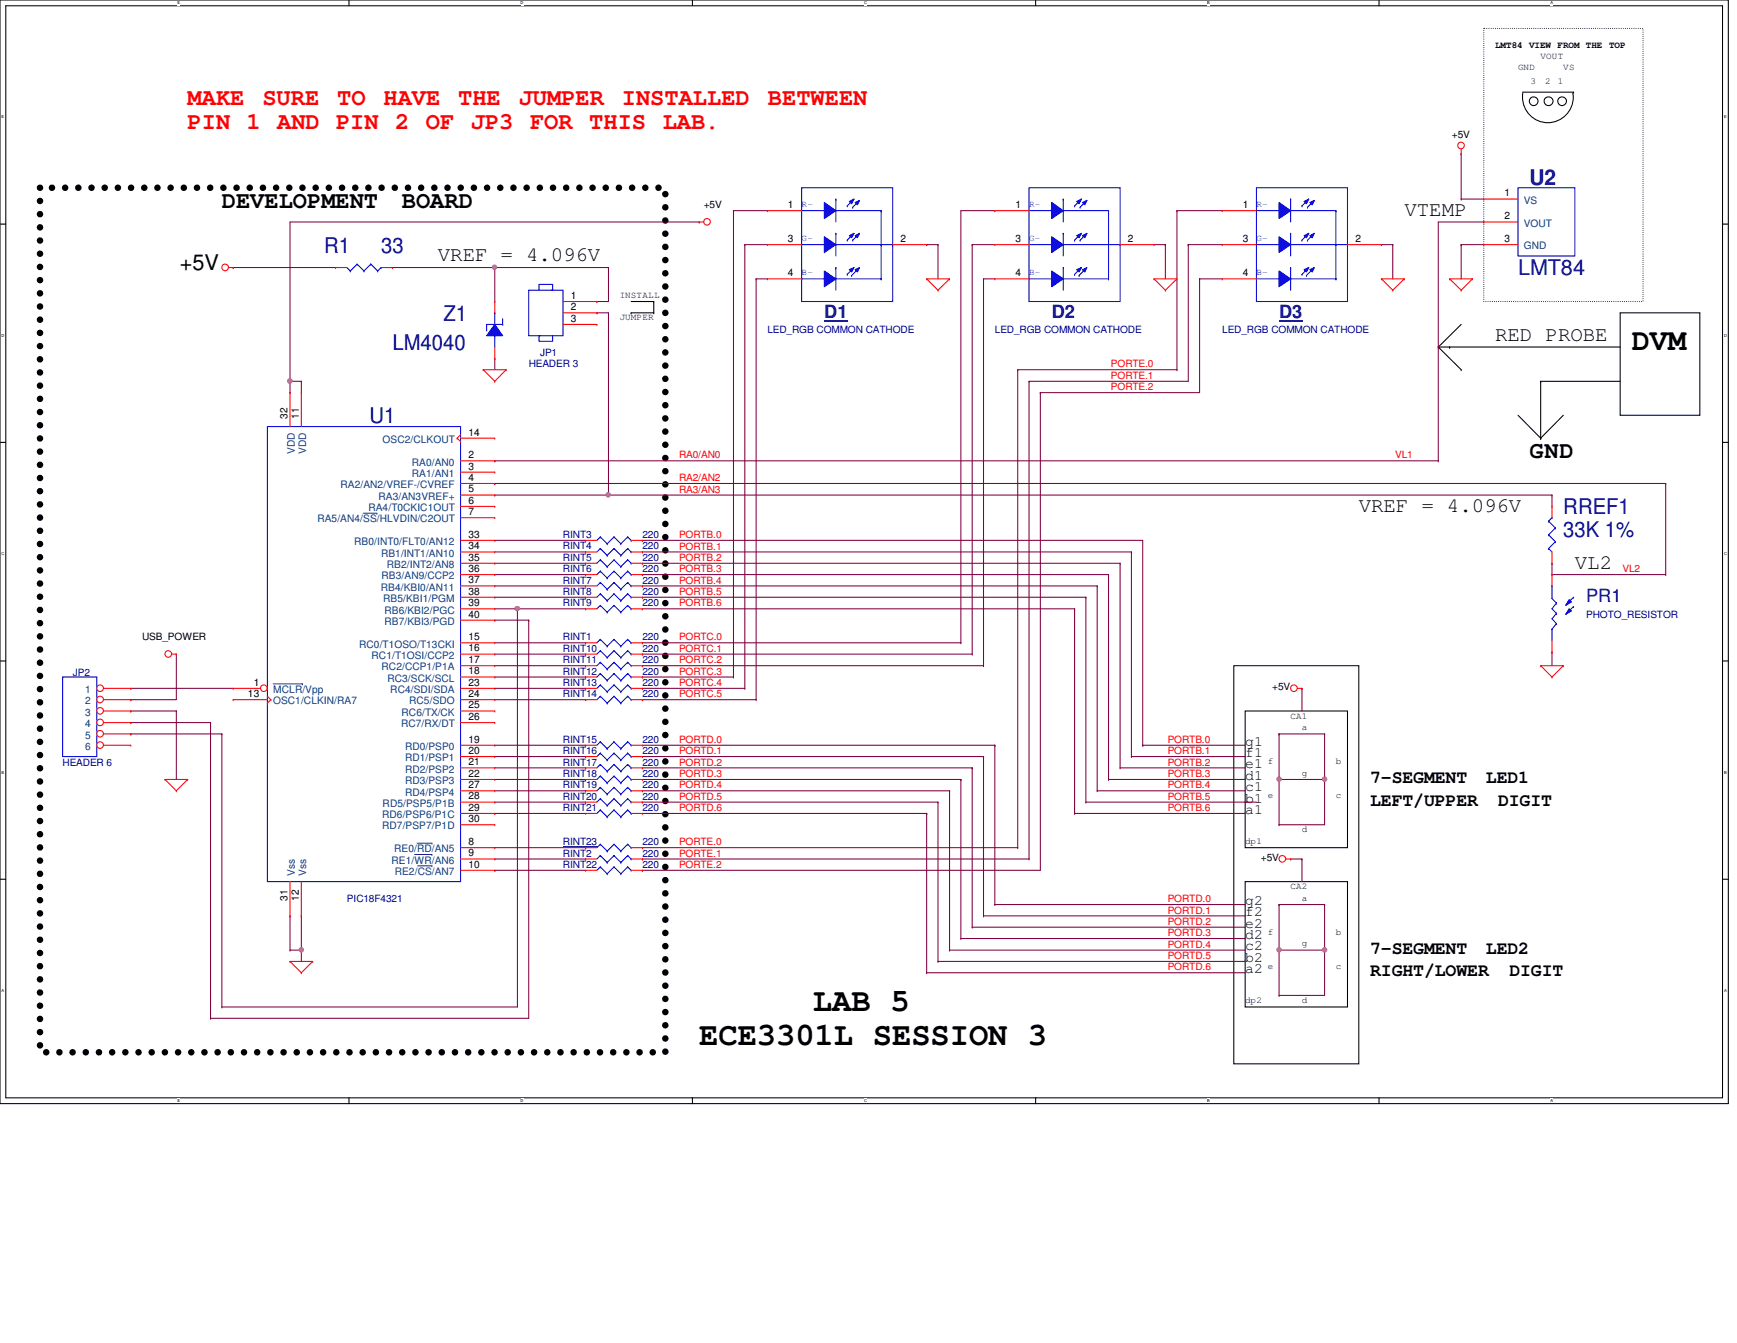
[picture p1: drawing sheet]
<svg xmlns="http://www.w3.org/2000/svg" width="279mm" height="216mm" viewBox="0 0 279 216" stroke-linecap="round" stroke-linejoin="round" font-family="sans-serif">
<path d="M0 0h278v177.4h-278zM.9 .9h276.2v175.6h-276.2z" fill="none" stroke="#000" stroke-width=".17"/>
<g fill="#fff">
<path d="M28.5 .1h.5v.7h-.5z"/>
<path d="M28.5 176.6h.5v.7h-.5z"/>
</g>
<path d="M56.1 0v.9M56.1 176.5v.9" fill="none" stroke="#000" stroke-width=".17"/>
<g fill="#fff">
<path d="M83.7 .1h.5v.7h-.5z"/>
<path d="M83.7 176.6h.5v.7h-.5z"/>
</g>
<path d="M111.4 0v.9M111.4 176.5v.9" fill="none" stroke="#000" stroke-width=".17"/>
<g fill="#fff">
<path d="M139 .1h.4v.7h-.4z"/>
<path d="M139 176.6h.4v.7h-.4z"/>
</g>
<path d="M166.6 0v.9M166.6 176.5v.9" fill="none" stroke="#000" stroke-width=".17"/>
<g fill="#fff">
<path d="M194.2 .1h.4v.7h-.4z"/>
<path d="M194.2 176.6h.4v.7h-.4z"/>
</g>
<path d="M221.8 0v.9M221.8 176.5v.9" fill="none" stroke="#000" stroke-width=".17"/>
<g fill="#fff">
<path d="M249.4 .1h.4v.7h-.4z"/>
<path d="M249.4 176.6h.4v.7h-.4z"/>
<path d="M.3 18.5h.4v.7h-.4z"/>
<path d="M277.3 18.5h.4v.7h-.4z"/>
<path d="M.3 53.6h.4v.7h-.4z"/>
<path d="M277.3 53.6h.5v.7h-.5z"/>
</g>
<path d="M0 36h.9M277.1 36h.9" fill="none" stroke="#000" stroke-width=".17"/>
<g fill="#fff">
<path d="M.3 88.6h.4v.8h-.4z"/>
<path d="M277.3 88.6h.5v.8h-.5z"/>
</g>
<path d="M0 71.1h.9M277.1 71.1h.9" fill="none" stroke="#000" stroke-width=".17"/>
<g fill="#fff">
<path d="M.3 123.8h.4v.7h-.4z"/>
<path d="M277.3 123.8h.4v.7h-.4z"/>
</g>
<path d="M0 106.3h.9M277.1 106.3h.9" fill="none" stroke="#000" stroke-width=".17"/>
<g fill="#fff">
<path d="M.3 158.9h.3v.7h-.3z"/>
<path d="M277.3 158.9h.4v.7h-.4z"/>
</g>
<g fill="none" stroke="#000" stroke-width=".17">
<path d="M244.9 14.8h8.2M244.9 15a4.1 4.1 0 0 0 4.1 4.7 4.1 4.1 0 0 0 4-4.7M253.1 14.8h.1M101.5 50.3h.1M101.5 48.5h3.7M101.5 50.3h3.7M105.2 50.3h.1M105.2 48.5h.1M105.2 48.5v1.8M231.4 55.8h.1M231.4 55.8h29.2M231.4 55.8l3.6 3.6"/>
<path d="M233.2 55.8h.1M235 59.4h.1M235 52.2l-3.6 3.6M260.6 50.3h12.8v16.5h-12.8zM244.2 66.8l3.6 3.6M247.8 61.3h.1M247.8 70.4h.1M247.8 61.3h12.8M247.8 61.3v9.1M251.5 66.8l-3.7 3.6M198.5 107h20.1v64h-20.1zM200.3 114.3h16.4v22h-16.4z"/>
<path d="M0 141.4h.9M200.3 141.7h16.4v20.2h-16.4zM277.1 141.4h.9"/>
<circle cx="246.7" cy="16.3" r=".7"/>
<circle cx="249.1" cy="16.3" r=".71"/>
<circle cx="251.3" cy="16.3" r=".7"/>
</g>
<path d="M6.4 30.2h100.6v139h-100.6z" fill="none" stroke="#000" stroke-width="1.1" stroke-dasharray="0 2.1"/>
<path d="M238.7 4.6h25.6v43.9h-25.6z" fill="none" stroke="#000" stroke-width=".17" stroke-dasharray="0 .3"/>
<path d="M46.7 35.7h65.8M112.5 35.7h.1M46.7 61.3h.1M46.7 61.3h1.8M46.7 152.7h.1M46.7 152.7h1.8M48.5 152.7h.1M48.5 147.2h.1M48.5 147.2v7.4" fill="none" stroke="#800040" stroke-width=".17"/>
<circle cx="48.5" cy="152.7" r=".34" fill="#f0f"/>
<circle cx="48.5" cy="152.7" r=".34" fill="none" stroke="#f0f" stroke-width=".17"/>
<path d="M48.5 61.3h.1M48.5 61.3v1.8M79.6 99.7h.1M79.6 99.7h5.4M83.2 97.9h.1M83.2 97.9v64M85 99.7h.1M85 99.7v64M33.9 116.2h.1M33.9 116.2v47.5M35.7 118h.1M35.7 118v43.9" fill="none" stroke="#800040" stroke-width=".17"/>
<circle cx="83.2" cy="97.8" r=".36" fill="#f0f"/>
<circle cx="83.2" cy="97.8" r=".36" fill="none" stroke="#f0f" stroke-width=".17"/>
<g fill="none" stroke="#800040" stroke-width=".17">
<path d="M46.7 35.7v25.6M46.7 61.3h.1M79.6 97.9h3.6M83.2 97.9h.1M21 112.5h.1M21 118h.1M21 116.2h.1M21 110.7h.1M21 114.3h.1M21 118h14.7M21 116.2h12.9M21 110.7h16.5"/>
<path d="M21 114.3h7.4M28.4 105.2h.1M28.4 114.3h.1M28.4 105.2v7.3h-7.4M28.4 114.3v11M33.9 163.7h.1M33.9 163.7h51.1"/>
</g>
<circle cx="46.6" cy="61.3" r=".36" fill="#f0f"/>
<circle cx="46.6" cy="61.3" r=".36" fill="none" stroke="#f0f" stroke-width=".17"/>
<path d="M37.5 43h.1M37.5 43h16.5M79.6 43h.1M79.6 43v5.5M46.7 147.2h.1M46.7 147.2v5.5M35.7 161.9h.1M35.7 161.9h47.5" fill="none" stroke="#800040" stroke-width=".17"/>
<circle cx="79.5" cy="43" r=".34" fill="#f0f"/>
<circle cx="79.5" cy="43" r=".34" fill="none" stroke="#f0f" stroke-width=".17"/>
<g fill="none" stroke="#800040" stroke-width=".17">
<path d="M149.1 39.3h.1M149.1 39.3h1.8M185.6 39.3h1.9M187.5 39.3h.1M191.1 39.3h.1M191.1 39.3h5.5M63.1 43h.1M63.1 43h34.8M79.6 57.6h.1M79.6 57.6v1.8M97.9 43h.1M193 44.8h.1"/>
<path d="M193 44.8h3.6M79.6 79.6h.1M79.6 79.6h18.3M165.5 61.3h.1M165.5 61.3h25.6M167.3 63.1h.1M167.3 63.1h25.7M249.6 79.6h.1M249.6 79.6v1.8M79.6 86.9h14.6M79.6 88.7h14.6M79.6 90.6h14.6"/>
<path d="M79.6 92.4h14.6M79.6 94.2h14.6M79.6 96h14.6M94.2 86.9h.1M94.2 88.7h.1M94.2 90.6h.1M94.2 92.4h.1M94.2 94.2h.1M94.2 96h.1M79.6 110.7h14.6M79.6 119.8h14.6M79.6 103.3h14.6"/>
<path d="M79.6 105.2h14.6M79.6 107h14.6M79.6 108.8h14.6M94.2 119.8h.1M94.2 103.3h.1M94.2 105.2h.1M94.2 107h.1M94.2 108.8h.1M94.2 110.7h.1M103.3 110.7h.1M103.3 110.7h16.5M205.7 118h.1"/>
<path d="M205.7 118h7.4M209.4 110.7h.1M209.4 110.7v3.6M79.6 139.9h.1M79.6 121.6h14.6M79.6 123.4h14.6M79.6 125.3h14.6M79.6 127.1h14.6M79.6 128.9h14.6M79.6 139.9h14.6M94.2 121.6h.1M94.2 123.4h.1"/>
<path d="M94.2 125.3h.1M94.2 127.1h.1M94.2 128.9h.1M205.7 132.6h.1M205.7 125.3h.1M205.7 125.3h7.4M205.7 125.3v7.3M213.1 125.3h.1M213.1 125.3v7.3h-7.4"/>
</g>
<circle cx="213.1" cy="125.3" r=".34" fill="#f0f"/>
<circle cx="213.1" cy="125.3" r=".34" fill="none" stroke="#f0f" stroke-width=".17"/>
<circle cx="205.7" cy="125.3" r=".34" fill="#f0f"/>
<circle cx="205.7" cy="125.3" r=".34" fill="none" stroke="#f0f" stroke-width=".17"/>
<g fill="none" stroke="#800040" stroke-width=".17">
<path d="M118 33.9h.1M118 33.9h5.4M118 33.9v74.9M119.8 39.3h.1M119.8 39.3h3.6M119.8 39.3v71.4M150.9 39.3h.1M150.9 39.3v5.5M156.4 39.3h.1M156.4 39.3h3.6M156.4 39.3v65.9M160 33.9h.1"/>
<path d="M160 33.9h-5.4v69.4M191.1 39.3h.1M191.1 39.3v22M235 39.3h.1M235 24.7h.1M235 32h.1M235 39.3h3.7M235 24.7v7.3M235 39.3v5.5M235 32h3.7M238.7 35.7h.1M238.7 35.7h-7.3v38.4"/>
<path d="M121.6 44.8h.1M121.6 44.8h1.8M121.6 44.8v67.7M158.2 44.8h.1M158.2 44.8h1.8M158.2 44.8v62.2M193 44.8h.1M193 44.8v18.3M79.6 77.7h.1M79.6 74.1h.1M79.6 77.7h188.3M79.6 74.1h151.8"/>
<path d="M165.5 61.3v76.8M167.3 63.1h.1M167.3 63.1v76.8M231.4 74.1h.1M267.9 77.7h.1M267.9 77.7v14.7M83.2 97.9h11M94.2 97.9h.1M103.3 97.9h.1M103.3 86.9h.1M103.3 88.7h.1M103.3 90.6h.1"/>
<path d="M103.3 92.4h.1M103.3 94.2h.1M103.3 96h.1M103.3 97.9h69.5M103.3 86.9h80.5M103.3 88.7h78.7M103.3 90.6h76.9M103.3 92.4h75M103.3 94.2h73.2M103.3 96h71.4M249.6 90.6h.1M249.6 90.6v1.8h18.3"/>
<path d="M267.9 92.4h.1M103.3 108.8h.1M103.3 112.5h.1M103.3 108.8h14.7M103.3 112.5h18.3M118 108.8h.1M119.8 110.7h.1M121.6 112.5h.1M154.6 103.3h.1M156.4 105.2h.1M158.2 107h.1M205.7 118h.1"/>
<path d="M205.7 118v7.3M213.1 118h.1M213.1 118v7.3M249.6 104.8h.1M249.6 104.8v2.2M79.6 130.8h.1M79.6 130.8h14.6M79.6 136.3h14.6M94.2 136.3h.1M165.5 138.1h.1M209.4 138.1h.1M209.4 138.1v3.6"/>
<path d="M149.1 156.4h.1M149.1 156.4h51.2M150.9 154.6h.1M150.9 154.6h49.4M152.7 152.7h.1M152.7 152.7h47.6M154.6 150.9h.1M154.6 150.9h45.7M156.4 149.1h.1M156.4 149.1h43.9M158.2 147.2h.1M158.2 147.2h42.1"/>
<path d="M160 145.4h.1M160 145.4h40.3M205.7 145.4h.1M205.7 152.7h.1M205.7 152.7v7.3M205.7 152.7h7.4M205.7 145.4h7.4M213.1 152.7h.1M213.1 152.7v7.3h-7.4M205.7 160h.1"/>
</g>
<circle cx="213.1" cy="152.7" r=".34" fill="#f0f"/>
<circle cx="213.1" cy="152.7" r=".34" fill="none" stroke="#f0f" stroke-width=".17"/>
<circle cx="205.7" cy="152.7" r=".34" fill="#f0f"/>
<circle cx="205.7" cy="152.7" r=".34" fill="none" stroke="#f0f" stroke-width=".17"/>
<g fill="none" stroke="#800040" stroke-width=".17">
<path d="M187.5 39.3h.1M187.5 39.3v5.5M222.2 39.3h.1M222.2 39.3h1.8M224 39.3h.1M224 39.3v5.5M96 48.5h.1M96 50.3h.1M96 50.3h1.9v29.3M97.9 43h.1M97.9 43v5.5h-1.9M97.9 79.6h.1"/>
<path d="M97.9 79.6h151.7M207.6 138.1h.1M207.6 138.1h1.8M205.7 145.4h.1M205.7 145.4v7.3M213.1 145.4h.1M213.1 145.4v7.3"/>
</g>
<circle cx="97.8" cy="79.5" r=".34" fill="#f0f"/>
<circle cx="97.8" cy="79.5" r=".34" fill="none" stroke="#f0f" stroke-width=".17"/>
<g fill="none" stroke="#800040" stroke-width=".17">
<path d="M189.3 33.9h.1M189.3 33.9h7.3M189.3 33.9v25.5M163.7 59.4h.1M163.7 59.4h25.6M163.7 59.4v76.9M189.3 59.4h.1M46.7 63.1h.1M46.7 61.3v1.8M172.8 97.9h.1M172.8 97.9v32.9M174.7 96h.1"/>
<path d="M174.7 96v32.9M176.5 94.2h.1M176.5 94.2v32.9M178.3 92.4h.1M178.3 92.4v32.9M180.2 90.6h.1M180.2 90.6v32.8M182 88.7h.1M182 88.7v32.9M183.8 86.9v32.9M79.6 112.5h14.6M94.2 112.5h.1"/>
<path d="M103.3 103.3h.1M103.3 105.2h.1M103.3 107h.1M103.3 103.3h51.3M103.3 105.2h53.1M103.3 107h54.9M103.3 119.8h56.7M160 119.8h.1M160 119.8v25.6M183.8 119.8h.1M183.8 119.8h16.5M79.6 138.1h14.6"/>
<path d="M94.2 138.1h.1M103.3 138.1h.1M103.3 139.9h.1M103.3 136.3h.1M103.3 128.9h.1M103.3 138.1h62.2M103.3 139.9h64M103.3 136.3h60.4M103.3 121.6h54.9M103.3 123.4h53.1M103.3 125.3h51.3M103.3 127.1h49.4"/>
<path d="M103.3 128.9h47.6M103.3 130.8h45.8M149.1 130.8h.1M149.1 130.8v25.6M150.9 128.9h.1M150.9 128.9v25.7M152.7 127.1h.1M152.7 127.1v25.6M154.6 125.3h.1M154.6 125.3v25.6M156.4 123.4h.1M156.4 123.4v25.7"/>
<path d="M158.2 121.6h.1M158.2 121.6v25.6M163.7 136.3h.1M172.8 130.8h.1M172.8 130.8h27.5M174.7 128.9h.1M174.7 128.9h27.4M176.5 127.1h.1M176.5 127.1h23.8M178.3 125.3h.1M178.3 125.3h22M180.2 123.4h.1"/>
<path d="M180.2 123.4h20.1M182 121.6h.1M182 121.6h18.3"/>
</g>
<g fill="none" stroke="#f00" stroke-width=".17">
<path d="M112.5 35.7h.1M112.5 35.7h.7M235 24.7h.1M235 24v.7M36.8 43h.7M37.5 43h.1M77.7 59.4h.1M77.7 59.4h3.7M77.7 59.4l1.9 1.9M81.4 59.4h.1M81.4 59.4l-1.8 1.9M149.1 44.8h.1"/>
<path d="M149.1 44.8h3.6M149.1 44.8l1.8 1.9M150.9 46.7h.1M152.7 44.8h.1M152.7 44.8l-1.8 1.9M185.6 44.8h.1M185.6 44.8h3.7M185.6 44.8l1.9 1.9M187.5 46.7h.1M189.3 44.8h.1M189.3 44.8l-1.8 1.9M222.2 44.8h.1"/>
<path d="M222.2 44.8h3.7M222.2 44.8l1.8 1.9M224 46.7h.1M225.9 44.8h.1M225.9 44.8l-1.9 1.9M233.2 44.8h.1M233.2 44.8h3.7M233.2 44.8l1.8 1.9M235 46.7h.1M236.9 44.8h.1M236.9 44.8l-1.9 1.9M79.6 61.3h.1"/>
<path d="M27.6 105.2h.8M28.4 105.2h.1M208.7 110.7h.7M209.4 110.7h.1M247.8 107h.1M247.8 107h3.7M247.8 107l1.8 1.8M249.6 108.8h.1M251.5 107h.1M251.5 107l-1.9 1.8M26.5 125.3h.1M26.5 125.3h3.7"/>
<path d="M26.5 125.3l1.9 1.8M28.4 127.1h.1M30.2 125.3h.1M30.2 125.3l-1.8 1.8M206.8 138.1h.8M207.6 138.1h.1M46.7 154.6h.1M46.7 154.6h3.6M46.7 154.6l1.8 1.8M48.5 156.4h.1M50.3 154.6h.1M50.3 154.6l-1.8 1.8"/>
<circle cx="113.7" cy="35.7" r=".54"/>
<circle cx="235" cy="23.4" r=".54"/>
<circle cx="36.2" cy="43" r=".54"/>
<circle cx="27.1" cy="105.1" r=".54"/>
<circle cx="208.1" cy="110.6" r=".54"/>
<circle cx="206.3" cy="138.1" r=".54"/>
</g>
<path d="M78.3 52.2h.1M78.3 53h.1M78.3 52.2h2.6M78.3 52.2v.8M79.6 54h.1M79.6 50.3h.1M79.6 50.3v1.9M79.6 54v1.8M80.9 52.2h.1M80.9 51.2v1" fill="none" stroke="#00f" stroke-width=".17"/>
<path d="M79.6 52.2l1.3 1.8h-2.6z" fill-rule="evenodd" fill="#00f"/>
<g fill="none" stroke="#00f" stroke-width=".17">
<path d="M79.6 52.2l1.3 1.8h-2.6zM96.6 95.5h.1M96.6 95.5l-.6 .5M96.6 95.5l1.1 1.1M97.7 96.6h.1M98.8 95.5h.1M98.8 95.5l-1.1 1.1M98.8 95.5l1.1 1.1M99.9 96.6h.1M101 95.5h.1M101 95.5l-1.1 1.1M101 95.5l.5 .5"/>
<path d="M101.5 96h.1M253.1 97.5h.1M253.1 96h.1M253.1 97.5l-1.1 1.1M253.1 96l-1.1 1.1M249.6 101.1h.1M249.6 101.1v1.9M96.6 128.4h.1M96.6 124.8h.1M96.6 130.2h.1M96.6 128.4l-.6 .5M96.6 128.4l1.1 1.1"/>
<path d="M96.6 124.8l-.6 .5M96.6 124.8l1.1 1.1M96.6 130.2l-.6 .6M96.6 130.2l1.1 1.1M97.7 129.5h.1M97.7 125.9h.1M97.7 131.3h.1M98.8 128.4h.1M98.8 124.8h.1M98.8 130.2h.1M98.8 128.4l-1.1 1.1M98.8 128.4l1.1 1.1"/>
<path d="M98.8 124.8l-1.1 1.1M98.8 124.8l1.1 1.1M98.8 130.2l-1.1 1.1M98.8 130.2l1.1 1.1M99.9 129.5h.1M99.9 125.9h.1M99.9 131.3h.1M101 128.4h.1M101 124.8h.1M101 130.2h.1M101 128.4l-1.1 1.1M101 128.4l.5 .5"/>
<path d="M101 124.8l-1.1 1.1M101 124.8l.5 .5M101 130.2l-1.1 1.1M101 130.2l.5 .6M101.5 128.9h.1M101.5 125.3h.1M101.5 130.8h.1"/>
</g>
<g fill="none" stroke="#f00" stroke-width=".17">
<path d="M79.6 57.6h.1M79.6 48.5h.1M79.6 48.5v1.8M79.6 55.8v1.8M94.2 96h.1M94.2 96h1.8M101.5 96h1.8M103.3 96h.1M94.2 128.9h.1M94.2 125.3h.1M94.2 130.8h.1M94.2 128.9h1.8"/>
<path d="M94.2 125.3h1.8M94.2 130.8h1.8M101.5 128.9h1.8M101.5 125.3h1.8M101.5 130.8h1.8M103.3 128.9h.1M103.3 125.3h.1M103.3 130.8h.1"/>
</g>
<path d="M252.4 96.4l.4 .4-1 .5z" fill="#00f"/>
<path d="M252.4 96.4l.4 .4-1 .5z" fill="none" stroke="#00f" stroke-width=".17"/>
<path d="M252.4 97.9l.4 .3-1 .6z" fill="#00f"/>
<g fill="none" stroke="#00f" stroke-width=".17">
<path d="M96.6 93.6h.1M96.6 93.6l-.6 .6M96.6 93.6l1.1 1.1M97.7 94.7h.1M98.8 93.6h.1M98.8 93.6l-1.1 1.1M98.8 93.6l1.1 1.1M99.9 94.7h.1M101 93.6h.1M101 93.6l-1.1 1.1M101 93.6l.5 .6M101.5 94.2h.1"/>
<path d="M249.6 94.2h.1M249.6 94.2v2l.8 .7M250.4 98.6h.1M250.4 96.9h.1M250.4 98.6l-.8 .9 .8 .7M250.4 96.9l-.8 1 .8 .7M252.4 97.9l.4 .3-1 .6zM10.1 108.8h5.5v12.8h-5.5zM96.6 111.9h.1M96.6 111.9l-.6 .6M96.6 111.9l1.1 1.1M97.7 113h.1"/>
<path d="M98.8 111.9h.1M98.8 111.9l-1.1 1.1M98.8 111.9l1.1 1.1M99.9 113h.1M101 111.9h.1M101 111.9l-1.1 1.1M101 111.9l.5 .6M101.5 112.5h.1M250.4 100.2h.1M250.4 100.2l-.8 .9M96.6 121.1h.1M96.6 121.1l-.6 .5"/>
<path d="M96.6 121.1l1.1 1.1M97.7 122.2h.1M98.8 121.1h.1M98.8 121.1l-1.1 1.1M98.8 121.1l1.1 1.1M99.9 122.2h.1M101 121.1h.1M101 121.1l-1.1 1.1M101 121.1l.5 .5M101.5 121.6h.1"/>
</g>
<g fill="none" stroke="#f00" stroke-width=".17">
<path d="M94.2 94.2h.1M94.2 94.2h1.8M101.5 94.2h1.8M103.3 94.2h.1M249.6 92.4h.1M249.6 92.4v1.8M94.2 112.5h.1M94.2 112.5h1.8M101.5 112.5h1.8M103.3 112.5h.1M249.6 104.8h.1M249.6 103v1.8"/>
<path d="M94.2 121.6h.1M94.2 121.6h1.8M101.5 121.6h1.8M103.3 121.6h.1"/>
</g>
<circle cx="16.1" cy="110.6" r=".54" fill="#fff"/>
<g fill="none" stroke="#f00" stroke-width=".17">
<path d="M16.7 110.7h4.3M21 110.7h.1"/>
<circle cx="16.1" cy="110.6" r=".54"/>
</g>
<circle cx="16.1" cy="112.5" r=".54" fill="#fff"/>
<g fill="none" stroke="#f00" stroke-width=".17">
<path d="M16.7 112.5h4.3M21 112.5h.1"/>
<circle cx="16.1" cy="112.5" r=".54"/>
</g>
<circle cx="16.1" cy="114.3" r=".54" fill="#fff"/>
<g fill="none" stroke="#f00" stroke-width=".17">
<path d="M16.7 114.3h4.3M21 114.3h.1"/>
<circle cx="16.1" cy="114.3" r=".54"/>
</g>
<circle cx="16.1" cy="116.1" r=".54" fill="#fff"/>
<g fill="none" stroke="#f00" stroke-width=".17">
<path d="M16.7 116.2h4.3M21 116.2h.1"/>
<circle cx="16.1" cy="116.1" r=".54"/>
</g>
<circle cx="16.1" cy="118" r=".54" fill="#fff"/>
<g fill="none" stroke="#f00" stroke-width=".17">
<path d="M16.7 118h4.3M21 118h.1"/>
<circle cx="16.1" cy="118" r=".54"/>
</g>
<circle cx="16.1" cy="119.8" r=".54" fill="#fff"/>
<g fill="none" stroke="#f00" stroke-width=".17">
<path d="M54 43h.1M54 43h1.8M61.3 43h1.8M63.1 43h.1M94.2 88.7h.1M94.2 92.4h.1M94.2 86.9h.1M94.2 88.7h1.8M94.2 92.4h1.8M94.2 86.9h1.8M101.5 88.7h1.8M101.5 92.4h1.8"/>
<path d="M101.5 86.9h1.8M103.3 88.7h.1M103.3 92.4h.1M103.3 86.9h.1M249.6 90.6h.1M249.6 81.4h.1M249.6 81.4v1.8M249.6 88.7v1.9M16.7 119.8h4.3M21 119.8h.1M94.2 108.8h.1M94.2 105.2h.1"/>
<path d="M94.2 103.3h.1M94.2 108.8h1.8M94.2 105.2h1.8M94.2 103.3h1.8M101.5 108.8h1.8M101.5 105.2h1.8M101.5 103.3h1.8M103.3 108.8h.1M103.3 105.2h.1M103.3 103.3h.1M94.2 136.3h.1M94.2 139.9h.1"/>
<path d="M94.2 136.3h1.8M94.2 139.9h1.8M101.5 136.3h1.8M101.5 139.9h1.8M103.3 136.3h.1M103.3 139.9h.1"/>
<circle cx="16.1" cy="119.8" r=".54"/>
</g>
<g fill="none" stroke="#00f" stroke-width=".17">
<path d="M55.8 43l.5 .6M56.3 43.6h.1M57.4 42.5h.1M57.4 42.5l-1.1 1.1M57.4 42.5l1.1 1.1M58.5 43.6h.1M59.6 42.5h.1M59.6 42.5l-1.1 1.1M59.6 42.5l1.1 1.1M60.7 43.6h.1M61.3 43h.1M61.3 43l-.6 .6"/>
<path d="M96.6 88.2h.1M96.6 91.8h.1M96.6 86.3h.1M96.6 88.2l-.6 .5M96.6 88.2l1.1 1.1M96.6 91.8l-.6 .6M96.6 91.8l1.1 1.1M96.6 86.3l-.6 .6M96.6 86.3l1.1 1.1M97.7 89.3h.1M97.7 92.9h.1M97.7 87.4h.1"/>
<path d="M98.8 88.2h.1M98.8 91.8h.1M98.8 86.3h.1M98.8 88.2l-1.1 1.1M98.8 88.2l1.1 1.1M98.8 91.8l-1.1 1.1M98.8 91.8l1.1 1.1M98.8 86.3l-1.1 1.1M98.8 86.3l1.1 1.1M99.9 89.3h.1M99.9 92.9h.1M99.9 87.4h.1"/>
<path d="M101 88.2h.1M101 91.8h.1M101 86.3h.1M101 88.2l-1.1 1.1M101 88.2l.5 .5M101 91.8l-1.1 1.1M101 91.8l.5 .6M101 86.3l-1.1 1.1M101 86.3l.5 .6M101.5 88.7h.1M101.5 92.4h.1M101.5 86.9h.1"/>
<path d="M249.1 88.2h.1M249.1 86h.1M249.1 83.8h.1M249.1 88.2l.5 .5M249.1 86l1.1 1.1M249.1 83.8l1.1 1.1M249.6 83.2h.1M249.6 83.2l-.5 .6M250.2 87.1h.1M250.2 84.9h.1M250.2 87.1l-1.1 1.1M250.2 84.9l-1.1 1.1"/>
<path d="M96.6 108.3h.1M96.6 104.6h.1M96.6 102.8h.1M96.6 108.3l-.6 .5M96.6 108.3l1.1 1.1M96.6 104.6l-.6 .6M96.6 104.6l1.1 1.1M96.6 102.8l-.6 .5M96.6 102.8l1.1 1.1M97.7 109.4h.1M97.7 105.7h.1M97.7 103.9h.1"/>
<path d="M98.8 108.3h.1M98.8 104.6h.1M98.8 102.8h.1M98.8 108.3l-1.1 1.1M98.8 108.3l1.1 1.1M98.8 104.6l-1.1 1.1M98.8 104.6l1.1 1.1M98.8 102.8l-1.1 1.1M98.8 102.8l1.1 1.1M99.9 109.4h.1M99.9 105.7h.1M99.9 103.9h.1"/>
<path d="M101 108.3h.1M101 104.6h.1M101 102.8h.1M101 108.3l-1.1 1.1M101 108.3l.5 .5M101 104.6l-1.1 1.1M101 104.6l.5 .6M101 102.8l-1.1 1.1M101 102.8l.5 .5M101.5 108.8h.1M101.5 105.2h.1M101.5 103.3h.1"/>
<path d="M96.6 135.7h.1M96.6 139.4h.1M96.6 135.7l-.6 .6M96.6 135.7l1.1 1.1M96.6 139.4l-.6 .5M96.6 139.4l1.1 1.1M97.7 136.8h.1M98.8 135.7h.1M98.8 139.4h.1M98.8 135.7l-1.1 1.1M98.8 135.7l1.1 1.1M98.8 139.4l-1.1 1.1"/>
<path d="M98.8 139.4l1.1 1.1M99.9 136.8h.1M101 135.7h.1M101 139.4h.1M101 135.7l-1.1 1.1M101 135.7l.5 .6M101 139.4l-1.1 1.1M101 139.4l.5 .5M101.5 136.3h.1M101.5 139.9h.1M97.7 140.5h.1M99.9 140.5h.1"/>
</g>
<path d="M90.6 136.1h5.5" fill="none" stroke="#000080" stroke-width=".16"/>
<path d="M169.2 32.6l1.8 1.3-1.8 1.2z" fill-rule="evenodd" fill="#00f"/>
<path d="M169.2 32.6l1.8 1.3-1.8 1.2z" fill="none" stroke="#00f" stroke-width=".17"/>
<path d="M173.2 32.4l.7-.4-.3 .8z" fill-rule="evenodd" fill="#00f"/>
<path d="M172.8 33.1h.1M173.2 32.4l.7-.4-.3 .8zM173.9 32l-1.1 1.1" fill="none" stroke="#00f" stroke-width=".17"/>
<path d="M174.1 32.6l.7-.4-.3 .7z" fill-rule="evenodd" fill="#00f"/>
<path d="M165.5 33.9h12.8M171 32h.1M171 32v3.7M174.1 32.6l.7-.4-.3 .7zM178.3 33.9h.1M172.8 44.1h.1M173.9 43l-1.1 1.1" fill="none" stroke="#00f" stroke-width=".17"/>
<path d="M169.2 38.1l1.8 1.2-1.8 1.3z" fill-rule="evenodd" fill="#00f"/>
<path d="M169.2 38.1l1.8 1.2-1.8 1.3z" fill="none" stroke="#00f" stroke-width=".17"/>
<path d="M169.2 43.6l1.8 1.2-1.8 1.3z" fill-rule="evenodd" fill="#00f"/>
<path d="M165.5 39.3h12.8M173.7 38.6h.1M174.8 37.5l-1.1 1.1M178.3 39.3h.1M165.5 44.8h12.8M169.2 43.6l1.8 1.2-1.8 1.3zM173.6 44.3h.1M174.7 43.2l-1.1 1.1M178.3 44.8h.1" fill="none" stroke="#00f" stroke-width=".17"/>
<path d="M173.2 37.9l.7-.4-.3 .7z" fill-rule="evenodd" fill="#00f"/>
<path d="M173.2 37.9l.7-.4-.3 .7z" fill="none" stroke="#00f" stroke-width=".17"/>
<path d="M174.1 37.9l.7-.4-.3 .7z" fill-rule="evenodd" fill="#00f"/>
<path d="M174.1 37.9l.7-.4-.3 .7z" fill="none" stroke="#00f" stroke-width=".17"/>
<path d="M173.2 43.3l.7-.3-.3 .7z" fill-rule="evenodd" fill="#00f"/>
<path d="M173.2 43.3l.7-.3-.3 .7z" fill="none" stroke="#00f" stroke-width=".17"/>
<path d="M174.1 43.3l.7-.3-.3 .7z" fill-rule="evenodd" fill="#00f"/>
<g fill="none" stroke="#00f" stroke-width=".17">
<path d="M165.5 30.2h14.7v18.3h-14.7zM171 37.5h.1M171 37.5v3.6M172.8 38.6h.1M173.7 33.3h.1M173.9 37.5l-1.1 1.1M174.8 32.2l-1.1 1.1M178.3 33.9v10.9M178.3 39.3h1.9M180.2 39.3h.1M171 43h.1M171 43v3.7"/>
<path d="M174.1 43.3l.7-.3-.3 .7zM178.3 44.8h.1"/>
</g>
<path d="M160 33.9h.1M160 39.3h.1M160 33.9h5.5M160 39.3h5.5M180.2 39.3h5.4M185.6 39.3h.1M160 44.8h.1M160 44.8h5.5" fill="none" stroke="#f00" stroke-width=".17"/>
<path d="M132.6 32.6l1.9 1.3-1.9 1.2z" fill-rule="evenodd" fill="#00f"/>
<path d="M132.6 32.6l1.9 1.3-1.9 1.2z" fill="none" stroke="#00f" stroke-width=".17"/>
<path d="M136.6 32.4l.8-.4-.4 .8z" fill-rule="evenodd" fill="#00f"/>
<path d="M136.3 33.1h.1M136.6 32.4l.8-.4-.4 .8zM137.4 32l-1.1 1.1" fill="none" stroke="#00f" stroke-width=".17"/>
<path d="M137.5 32.6l.8-.4-.4 .7z" fill-rule="evenodd" fill="#00f"/>
<path d="M128.9 33.9h12.8M134.5 32h.1M134.5 32v3.7M137.5 32.6l.8-.4-.4 .7zM141.7 33.9h.1M136.3 44.1h.1M137.4 43l-1.1 1.1" fill="none" stroke="#00f" stroke-width=".17"/>
<path d="M132.6 38.1l1.9 1.2-1.9 1.3z" fill-rule="evenodd" fill="#00f"/>
<path d="M132.6 38.1l1.9 1.2-1.9 1.3z" fill="none" stroke="#00f" stroke-width=".17"/>
<path d="M132.6 43.6l1.9 1.2-1.9 1.3z" fill-rule="evenodd" fill="#00f"/>
<path d="M128.9 39.3h12.8M137.2 38.6h.1M138.3 37.5l-1.1 1.1M141.7 39.3h.1M128.9 44.8h12.8M132.6 43.6l1.9 1.2-1.9 1.3zM137 44.3h.1M138.1 43.2l-1.1 1.1M141.7 44.8h.1" fill="none" stroke="#00f" stroke-width=".17"/>
<path d="M136.6 37.9l.8-.4-.4 .7z" fill-rule="evenodd" fill="#00f"/>
<path d="M136.6 37.9l.8-.4-.4 .7z" fill="none" stroke="#00f" stroke-width=".17"/>
<path d="M137.5 37.9l.8-.4-.4 .7z" fill-rule="evenodd" fill="#00f"/>
<path d="M137.5 37.9l.8-.4-.4 .7z" fill="none" stroke="#00f" stroke-width=".17"/>
<path d="M136.6 43.3l.8-.3-.4 .7z" fill-rule="evenodd" fill="#00f"/>
<path d="M136.6 43.3l.8-.3-.4 .7z" fill="none" stroke="#00f" stroke-width=".17"/>
<path d="M137.5 43.3l.8-.3-.4 .7z" fill-rule="evenodd" fill="#00f"/>
<g fill="none" stroke="#00f" stroke-width=".17">
<path d="M128.9 30.2h14.7v18.3h-14.7zM134.5 37.5h.1M134.5 37.5v3.6M136.3 38.6h.1M137.2 33.3h.1M137.4 37.5l-1.1 1.1M138.3 32.2l-1.1 1.1M141.7 33.9v10.9M141.7 39.3h1.9M143.6 39.3h.1M134.5 43h.1M134.5 43v3.7"/>
<path d="M137.5 43.3l.8-.3-.4 .7zM141.7 44.8h.1M43 68.6h31.1v73.1h-31.1z"/>
</g>
<path d="M132.6 51.6h3.7" fill="none" stroke="#000080" stroke-width=".3"/>
<path d="M123.4 33.9h.1M123.4 39.3h.1M123.4 33.9h5.5M123.4 39.3h5.5M143.6 39.3h5.5M149.1 39.3h.1M123.4 44.8h.1M123.4 44.8h5.5" fill="none" stroke="#f00" stroke-width=".17"/>
<circle cx="42.4" cy="110.6" r=".54" fill="#fff"/>
<g fill="none" stroke="#f00" stroke-width=".17">
<path d="M238.7 32h.1M238.7 35.7h.1M238.7 39.3h.1M238.7 32h5.5M238.7 35.7h5.5M238.7 39.3h5.5M90.6 48.5h5.4M90.6 50.3h5.4M90.6 52.2h5.4M96 48.5h.1M96 50.3h.1M96 52.2h.1"/>
<path d="M46.7 63.1h.1M46.7 63.1v5.5M48.5 63.1h.1M48.5 63.1v5.5M73.5 70.4h.1M73.5 70.4l.6 .6M74.1 71h.1M74.1 74.1h5.5M74.1 75.9h5.5M74.1 77.7h5.5M74.1 79.6h5.5M74.1 69.9l-.6 .5"/>
<path d="M74.1 70.4h5.5M79.6 74.1h.1M79.6 75.9h.1M79.6 77.7h.1M79.6 79.6h.1M79.6 70.4h.1M74.1 81.4h5.5M74.1 83.2h5.5M74.1 86.9h5.5M74.1 88.7h5.5M74.1 90.6h5.5M74.1 92.4h5.5"/>
<path d="M74.1 94.2h5.5M74.1 96h5.5M74.1 97.9h5.5M74.1 99.7h5.5M79.6 81.4h.1M79.6 83.2h.1M79.6 86.9h.1M79.6 88.7h.1M79.6 90.6h.1M79.6 92.4h.1M79.6 94.2h.1M79.6 96h.1"/>
<path d="M79.6 97.9h.1M79.6 99.7h.1M94.2 90.6h.1M94.2 97.9h.1M94.2 90.6h1.8M94.2 97.9h1.8M101.5 90.6h1.8M101.5 97.9h1.8M103.3 90.6h.1M103.3 97.9h.1M37.5 110.7h.1M37.5 112.5h.1"/>
<path d="M37.5 110.7h4.4M37.5 112.5h5.5M43 113h.1M43 111.9l.6 .6M43.6 112.5h.1M43.6 112.5l-.6 .5M74.1 110.7h5.5M74.1 112.5h5.5M74.1 119.8h5.5M74.1 116.2h5.5M74.1 114.3h5.5M74.1 108.8h5.5"/>
<path d="M74.1 107h5.5M74.1 105.2h5.5M74.1 103.3h5.5M79.6 119.8h.1M79.6 116.2h.1M79.6 114.3h.1M79.6 112.5h.1M79.6 110.7h.1M79.6 108.8h.1M79.6 107h.1M79.6 105.2h.1M79.6 103.3h.1"/>
<path d="M94.2 107h.1M94.2 119.8h.1M94.2 119.8h1.8M94.2 107h1.8M101.5 119.8h1.8M101.5 107h1.8M103.3 107h.1M103.3 119.8h.1M74.1 136.3h5.5M74.1 138.1h5.5M74.1 139.9h5.5M74.1 121.6h5.5"/>
<path d="M74.1 123.4h5.5M74.1 125.3h5.5M74.1 127.1h5.5M74.1 128.9h5.5M74.1 130.8h5.5M74.1 132.6h5.5M79.6 136.3h.1M79.6 138.1h.1M79.6 139.9h.1M79.6 121.6h.1M79.6 123.4h.1M79.6 125.3h.1"/>
<path d="M79.6 127.1h.1M79.6 128.9h.1M79.6 130.8h.1M79.6 132.6h.1M94.2 138.1h.1M94.2 123.4h.1M94.2 127.1h.1M94.2 138.1h1.8M94.2 123.4h1.8M94.2 127.1h1.8M101.5 138.1h1.8M101.5 123.4h1.8"/>
<path d="M101.5 127.1h1.8M103.3 138.1h.1M103.3 123.4h.1M103.3 127.1h.1M46.7 147.2h.1M46.7 141.7v5.5M48.5 147.2h.1M48.5 141.7v5.5"/>
<circle cx="42.4" cy="110.6" r=".54"/>
</g>
<path d="M58.4 82.5h2.2M60.6 82.5h.1M43.9 109.9h4.7M48.6 109.9h.1M66.7 137.4h2.8M67.1 135.6h2.4M67.2 139.2h2.3M69.5 135.6h.1M69.5 137.4h.1M69.5 139.2h.1" fill="none" stroke="#004080" stroke-width=".16"/>
<g fill="none" stroke="#00f" stroke-width=".17">
<path d="M244.2 30.2h9.1v10.9h-9.1zM85 46.7h5.6v7.3h-5.6zM86.7 46.7v-1h2.2v1h-.2M86.9 54h-.2v.9h2.2v-.9M96.6 90h.1M96.6 97.3h.1M96.6 90l-.6 .6M96.6 90l1.1 1.1M96.6 97.3l-.6 .6M96.6 97.3l1.1 1.1M97.7 91.1h.1M97.7 98.4h.1"/>
<path d="M98.8 90h.1M98.8 97.3h.1M98.8 90l-1.1 1.1M98.8 90l1.1 1.1M98.8 97.3l-1.1 1.1M98.8 97.3l1.1 1.1M99.9 91.1h.1M99.9 98.4h.1M101 90h.1M101 97.3h.1M101 90l-1.1 1.1M101 90l.5 .6"/>
<path d="M101 97.3l-1.1 1.1M101 97.3l.5 .6M101.5 90.6h.1M101.5 97.9h.1M96.6 106.5h.1M96.6 119.3h.1M96.6 106.5l-.6 .5M96.6 106.5l1.1 1.1M96.6 119.3l-.6 .5M96.6 119.3l1.1 1.1M97.7 107.6h.1M98.8 106.5h.1"/>
<path d="M98.8 119.3h.1M98.8 106.5l-1.1 1.1M98.8 106.5l1.1 1.1M98.8 119.3l-1.1 1.1M98.8 119.3l1.1 1.1M99.9 107.6h.1M101 106.5h.1M101 119.3h.1M101 106.5l-1.1 1.1M101 106.5l.5 .5M101 119.3l-1.1 1.1M101 119.3l.5 .5"/>
<path d="M101.5 107h.1M101.5 119.8h.1M96.6 137.5h.1M96.6 122.9h.1M96.6 126.6h.1M96.6 137.5l-.6 .6M96.6 137.5l1.1 1.1M96.6 122.9l-.6 .5M96.6 122.9l1.1 1.1M96.6 126.6l-.6 .5M96.6 126.6l1.1 1.1M97.7 138.6h.1"/>
<path d="M97.7 120.4h.1M97.7 124h.1M97.7 127.7h.1M98.8 137.5h.1M98.8 122.9h.1M98.8 126.6h.1M98.8 137.5l-1.1 1.1M98.8 137.5l1.1 1.1M98.8 122.9l-1.1 1.1M98.8 122.9l1.1 1.1M98.8 126.6l-1.1 1.1M98.8 126.6l1.1 1.1"/>
<path d="M99.9 138.6h.1M99.9 120.4h.1M99.9 124h.1M99.9 127.7h.1M101 137.5h.1M101 122.9h.1M101 126.6h.1M101 137.5l-1.1 1.1M101 137.5l.5 .6M101 122.9l-1.1 1.1M101 122.9l.5 .5M101 126.6l-1.1 1.1"/>
<path d="M101 126.6l.5 .5M101.5 138.1h.1M101.5 123.4h.1M101.5 127.1h.1"/>
</g>
<path d="M205.7 32.6l1.9 1.3-1.9 1.2z" fill-rule="evenodd" fill="#00f"/>
<path d="M205.7 32.6l1.9 1.3-1.9 1.2z" fill="none" stroke="#00f" stroke-width=".17"/>
<path d="M209.8 32.4l.7-.4-.4 .8z" fill-rule="evenodd" fill="#00f"/>
<path d="M209.4 33.1h.1M209.8 32.4l.7-.4-.4 .8zM210.5 32l-1.1 1.1" fill="none" stroke="#00f" stroke-width=".17"/>
<path d="M210.7 32.6l.7-.4-.3 .7z" fill-rule="evenodd" fill="#00f"/>
<path d="M202.1 33.9h12.8M207.6 32h.1M207.6 32v3.7M210.7 32.6l.7-.4-.3 .7zM214.9 33.9h.1M209.4 44.1h.1M210.5 43l-1.1 1.1" fill="none" stroke="#00f" stroke-width=".17"/>
<path d="M205.7 38.1l1.9 1.2-1.9 1.3z" fill-rule="evenodd" fill="#00f"/>
<path d="M205.7 38.1l1.9 1.2-1.9 1.3z" fill="none" stroke="#00f" stroke-width=".17"/>
<path d="M205.7 43.6l1.9 1.2-1.9 1.3z" fill-rule="evenodd" fill="#00f"/>
<path d="M202.1 39.3h12.8M210.3 38.6h.1M211.4 37.5l-1.1 1.1M214.9 39.3h.1M202.1 44.8h12.8M205.7 43.6l1.9 1.2-1.9 1.3zM210.1 44.3h.1M211.2 43.2l-1.1 1.1M214.9 44.8h.1" fill="none" stroke="#00f" stroke-width=".17"/>
<path d="M209.8 37.9l.7-.4-.4 .7z" fill-rule="evenodd" fill="#00f"/>
<path d="M209.8 37.9l.7-.4-.4 .7z" fill="none" stroke="#00f" stroke-width=".17"/>
<path d="M210.7 37.9l.7-.4-.3 .7z" fill-rule="evenodd" fill="#00f"/>
<path d="M210.7 37.9l.7-.4-.3 .7z" fill="none" stroke="#00f" stroke-width=".17"/>
<path d="M209.8 43.3l.7-.3-.4 .7z" fill-rule="evenodd" fill="#00f"/>
<path d="M209.8 43.3l.7-.3-.4 .7z" fill="none" stroke="#00f" stroke-width=".17"/>
<path d="M210.7 43.3l.7-.3-.3 .7z" fill-rule="evenodd" fill="#00f"/>
<g fill="none" stroke="#00f" stroke-width=".17">
<path d="M202.1 30.2h14.6v18.3h-14.6zM207.6 37.5h.1M207.6 37.5v3.6M209.4 38.6h.1M210.3 33.3h.1M210.5 37.5l-1.1 1.1M211.4 32.2l-1.1 1.1M214.9 33.9v10.9M214.9 39.3h1.8M216.7 39.3h.1M207.6 43h.1M207.6 43v3.7"/>
<path d="M210.7 43.3l.7-.3-.3 .7zM214.9 44.8h.1M96.6 110.1h.1M96.6 110.1l-.6 .6M96.6 110.1l1.1 1.1M97.7 111.2h.1M98.8 110.1h.1M98.8 110.1l-1.1 1.1M98.8 110.1l1.1 1.1M99.9 111.2h.1M101 110.1h.1M101 110.1l-1.1 1.1"/>
<path d="M101 110.1l.5 .6M101.5 110.7h.1"/>
</g>
<path d="M205.7 51.6h3.8" fill="none" stroke="#000080" stroke-width=".3"/>
<path d="M196.6 33.9h.1M196.6 39.3h.1M196.6 33.9h5.5M196.6 39.3h5.5M216.7 39.3h5.5M222.2 39.3h.1M196.6 44.8h.1M196.6 44.8h5.5M94.2 110.7h.1M94.2 110.7h1.8M101.5 110.7h1.8M103.3 110.7h.1" fill="none" stroke="#f00" stroke-width=".17"/>
<circle cx="48.5" cy="152.7" r=".34" fill="#f0f"/>
<circle cx="48.5" cy="152.7" r=".34" fill="none" stroke="#f0f" stroke-width=".17"/>
<circle cx="83.2" cy="97.8" r=".36" fill="#f0f"/>
<circle cx="83.2" cy="97.8" r=".36" fill="none" stroke="#f0f" stroke-width=".17"/>
<circle cx="46.6" cy="61.3" r=".36" fill="#f0f"/>
<circle cx="46.6" cy="61.3" r=".36" fill="none" stroke="#f0f" stroke-width=".17"/>
<circle cx="79.5" cy="43" r=".34" fill="#f0f"/>
<circle cx="79.5" cy="43" r=".34" fill="none" stroke="#f0f" stroke-width=".17"/>
<circle cx="213.1" cy="125.3" r=".34" fill="#f0f"/>
<circle cx="213.1" cy="125.3" r=".34" fill="none" stroke="#f0f" stroke-width=".17"/>
<circle cx="205.7" cy="125.3" r=".34" fill="#f0f"/>
<circle cx="205.7" cy="125.3" r=".34" fill="none" stroke="#f0f" stroke-width=".17"/>
<circle cx="213.1" cy="152.7" r=".34" fill="#f0f"/>
<circle cx="213.1" cy="152.7" r=".34" fill="none" stroke="#f0f" stroke-width=".17"/>
<circle cx="205.7" cy="152.7" r=".34" fill="#f0f"/>
<circle cx="205.7" cy="152.7" r=".34" fill="none" stroke="#f0f" stroke-width=".17"/>
<circle cx="97.8" cy="79.5" r=".34" fill="#f0f"/>
<circle cx="97.8" cy="79.5" r=".34" fill="none" stroke="#f0f" stroke-width=".17"/>
<g font-size="5.2">
<text x="130.8" y="162.5">LAB 5</text>
<text x="112.5" y="168">ECE3301L SESSION 3</text>
</g>
<text font-size="4.9" x="262.5" y="56.3">DVM</text>
<g font-size="3.8" fill="#f00">
<text x="30.2" y="16.9">MAKE</text>
<text x="42.2" y="16.9">SURE</text>
<text x="54.2" y="16.9">TO</text>
<text x="61.7" y="16.9">HAVE</text>
<text x="73.7" y="16.9">THE</text>
<text x="83.4" y="16.9">JUMPER</text>
<text x="100" y="16.9">INSTALLED</text>
<text x="123.5" y="16.9">BETWEEN</text>
<text x="30.2" y="20.7">PIN 1 AND PIN 2 OF JP3 FOR THIS LAB.</text>
</g>
<g font-size="3.8">
<text x="35.7" y="33.4">DEVELOPMENT</text>
<text x="64.6" y="33.4">BOARD</text>
<text x="246" y="73.7">GND</text>
</g>
<g font-size="3.5" fill="#000080">
<text x="246" y="29.8">U2</text>
<text x="52.2" y="40.6">R1</text>
<text x="61.3" y="40.6">33</text>
<text x="244.2" y="44.2">LMT84</text>
<text x="71.3" y="51.6">Z1</text>
<text x="63.1" y="56.3">LM4040</text>
<text x="59.4" y="68">U1</text>
<text x="251.5" y="82.7">RREF1</text>
<text x="251.5" y="86.3">33K 1%</text>
</g>
<text font-size="3.5" x="28.9" y="43.3">+5V</text>
<g font-size="3.3">
<text x="225.9" y="34.7">VTEMP</text>
<text x="70.4" y="42">VREF = 4.096V</text>
<text x="240.5" y="54.8">RED PROBE</text>
<text x="218.6" y="82.3">VREF = 4.096V</text>
<text x="253.3" y="91.4">VL2</text>
</g>
<g font-size="2.9" fill="#000080">
<text x="132.6" y="51.2">D1</text>
<text x="169.2" y="51.2">D2</text>
<text x="205.7" y="51.2">D3</text>
<text x="255.1" y="96.8">PR1</text>
</g>
<g font-size="2.9">
<text x="220.4" y="125.9">7-SEGMENT</text>
<text x="239" y="125.9">LED1</text>
<text x="220.4" y="129.5">LEFT/UPPER</text>
<text x="241" y="129.5">DIGIT</text>
<text x="220.4" y="153.3">7-SEGMENT</text>
<text x="239" y="153.3">LED2</text>
<text x="220.4" y="157">RIGHT/LOWER</text>
<text x="242.8" y="157">DIGIT</text>
</g>
<g font-size="2.4">
<text x="200.3" y="119.9">g1</text>
<text x="200.3" y="125.3">d1</text>
<text x="200.3" y="121.7">f1</text>
<text x="200.3" y="123.5">e1</text>
<text x="200.3" y="130.9">a1</text>
<text x="200.3" y="129">b1</text>
<text x="200.3" y="127.2">c1</text>
<text x="200.3" y="147.3">f2</text>
<text x="200.3" y="149.1">e2</text>
<text x="200.3" y="145.5">g2</text>
<text x="200.3" y="151">d2</text>
<text x="200.3" y="154.6">b2</text>
<text x="200.3" y="152.8">c2</text>
<text x="200.3" y="156.5">a2</text>
</g>
<g font-size="1.7">
<text x="126.7" y="33.4">1</text>
<text x="163.3" y="33.4">1</text>
<text x="199.9" y="33.4">1</text>
<text x="242" y="31.6">1</text>
<text x="242" y="35.3">2</text>
<text x="126.7" y="38.9">3</text>
<text x="144.9" y="38.9">2</text>
<text x="163.3" y="38.9">3</text>
<text x="181.4" y="38.9">2</text>
<text x="199.9" y="38.9">3</text>
<text x="218" y="38.9">2</text>
<text x="242" y="38.9">3</text>
<text x="126.7" y="44.4">4</text>
<text x="163.3" y="44.4">4</text>
<text x="199.9" y="44.4">4</text>
<text x="91.8" y="48">1</text>
<text x="91.8" y="49.9">2</text>
<text x="91.8" y="51.7">3</text>
<text x="46.2" y="67.3" transform="rotate(-90 46.2 67.3)">32</text>
<text x="48" y="67.3" transform="rotate(-90 48 67.3)">11</text>
<text x="75.4" y="70">14</text>
<text x="75.4" y="73.7">2</text>
<text x="75.4" y="75.5">3</text>
<text x="75.4" y="77.3">4</text>
<text x="75.4" y="79.2">5</text>
<text x="75.4" y="81">6</text>
<text x="75.4" y="82.8">7</text>
<text x="75.4" y="86.4">33</text>
<text x="75.4" y="88.3">34</text>
<text x="75.4" y="90.1">35</text>
<text x="75.4" y="91.9">36</text>
<text x="75.4" y="93.8">37</text>
<text x="75.4" y="95.6">38</text>
<text x="75.4" y="97.5">39</text>
<text x="75.4" y="99.3">40</text>
<text x="75.4" y="106.6">17</text>
<text x="75.4" y="104.7">16</text>
<text x="75.4" y="102.9">15</text>
<text x="39.9" y="112.1">13</text>
<text x="40.8" y="110.2">1</text>
<text x="75.4" y="113.9">25</text>
<text x="75.4" y="112.1">24</text>
<text x="75.4" y="110.2">23</text>
<text x="75.4" y="108.4">18</text>
<text x="75.4" y="119.4">19</text>
<text x="75.4" y="115.7">26</text>
<text x="75.4" y="121.2">20</text>
<text x="75.4" y="123">21</text>
<text x="75.4" y="124.9">22</text>
<text x="75.4" y="126.7">27</text>
<text x="75.4" y="128.5">28</text>
<text x="75.4" y="130.3">29</text>
<text x="75.4" y="135.8">8</text>
<text x="75.4" y="137.7">9</text>
<text x="75.4" y="132.2">30</text>
<text x="75.4" y="139.5">10</text>
<text x="46.2" y="144.8" transform="rotate(-90 46.2 144.8)">31</text>
<text x="48" y="144.8" transform="rotate(-90 48 144.8)">12</text>
</g>
<g font-size="1.7" fill="#004080">
<text x="245.1" y="32.8">VS</text>
<text x="245.1" y="36.4">VOUT</text>
<text x="245.1" y="40.1">GND</text>
<text x="61.6" y="71.2">OSC2/CLKOUT</text>
<text x="47.4" y="73" transform="rotate(-90 47.4 73)">VDD</text>
<text x="49.2" y="73" transform="rotate(-90 49.2 73)">VDD</text>
<text x="66.3" y="74.8">RA0/AN0</text>
<text x="66.3" y="76.7">RA1/AN1</text>
<text x="51.1" y="84">RA5/AN4/SS/HLVDIN/C2OUT</text>
<text x="54.8" y="78.5">RA2/AN2/VREF-/CVREF</text>
<text x="59.3" y="82.2">RA4/T0CKIC1OUT</text>
<text x="60.9" y="80.3">RA3/AN3VREF+</text>
<text x="57" y="87.6">RB0/INT0/FLT0/AN12</text>
<text x="61.3" y="89.5">RB1/INT1/AN10</text>
<text x="61.3" y="95">RB4/KBI0/AN11</text>
<text x="61.4" y="93.1">RB3/AN9/CCP2</text>
<text x="62.2" y="91.3">RB2/INT2/AN8</text>
<text x="61.6" y="96.8">RB5/KBI1/PGM</text>
<text x="61.8" y="98.6">RB6/KBI2/PGC</text>
<text x="61.8" y="100.5">RB7/KBI3/PGD</text>
<text x="57.8" y="104.1">RC0/T1OSO/T13CKI</text>
<text x="59.8" y="105.9">RC1/T1OSI/CCP2</text>
<text x="61.4" y="107.8">RC2/CCP1/P1A</text>
<text x="13.7" y="111.4">1</text>
<text x="13.7" y="113.2">2</text>
<text x="43.9" y="111.4">MCLR/Vpp</text>
<text x="43.9" y="113.2">OSC1/CLKIN/RA7</text>
<text x="62.3" y="109.6">RC3/SCK/SCL</text>
<text x="62.8" y="111.4">RC4/SDI/SDA</text>
<text x="65.8" y="113.2">RC5/SDO</text>
<text x="13.7" y="115.1">3</text>
<text x="13.7" y="116.9">4</text>
<text x="13.7" y="118.7">5</text>
<text x="64.5" y="116.9">RC7/RX/DT</text>
<text x="64.6" y="115.1">RC6/TX/CK</text>
<text x="13.7" y="120.6">6</text>
<text x="65.2" y="120.6">RD0/PSP0</text>
<text x="65.2" y="122.4">RD1/PSP1</text>
<text x="65.2" y="124.2">RD2/PSP2</text>
<text x="61.5" y="131.5">RD6/PSP6/P1C</text>
<text x="61.6" y="129.7">RD5/PSP5/P1B</text>
<text x="65.2" y="126.1">RD3/PSP3</text>
<text x="65.2" y="127.9">RD4/PSP4</text>
<text x="61.5" y="133.3">RD7/PSP7/P1D</text>
<text x="63.4" y="137">RE0/RD/AN5</text>
<text x="47.4" y="140.8" transform="rotate(-90 47.4 140.8)">Vss</text>
<text x="49.2" y="140.8" transform="rotate(-90 49.2 140.8)">Vss</text>
<text x="63" y="138.9">RE1/WR/AN6</text>
<text x="63.5" y="140.7">RE2/CS/AN7</text>
</g>
<g font-size="1.6">
<text x="233.6" y="22.1">+5V</text>
<text x="113.2" y="33.4">+5V</text>
<text x="22.9" y="103">USB_POWER</text>
<text x="204.6" y="111">+5V</text>
<text x="202.8" y="138.4">+5V</text>
</g>
<g font-size="1.6" fill="#000080">
<text x="123.4" y="53.6">LED_RGB COMMON CATHODE</text>
<text x="160" y="53.6">LED_RGB COMMON CATHODE</text>
<text x="196.6" y="53.6">LED_RGB COMMON CATHODE</text>
<text x="85" y="59.1">HEADER 3</text>
<text x="86.9" y="57.2">JP1</text>
<text x="90.6" y="88.3">RINT4</text>
<text x="90.6" y="86.5">RINT3</text>
<text x="103.3" y="88.3">220</text>
<text x="103.3" y="86.5">220</text>
<text x="90.6" y="95.6">RINT8</text>
<text x="90.6" y="93.8">RINT7</text>
<text x="90.6" y="92">RINT6</text>
<text x="90.6" y="90.2">RINT5</text>
<text x="103.3" y="95.6">220</text>
<text x="103.3" y="93.8">220</text>
<text x="103.3" y="92">220</text>
<text x="103.3" y="90.2">220</text>
<text x="90.6" y="97.5">RINT9</text>
<text x="103.3" y="97.5">220</text>
<text x="255.1" y="99.3">PHOTO_RESISTOR</text>
<text x="90.6" y="104.8">RINT10</text>
<text x="90.6" y="103">RINT1</text>
<text x="90.6" y="106.6">RINT11</text>
<text x="103.3" y="103">220</text>
<text x="103.3" y="104.8">220</text>
<text x="103.3" y="106.6">220</text>
<text x="11.7" y="108.6">JP2</text>
<text x="90.6" y="112.1">RINT14</text>
<text x="90.6" y="108.5">RINT12</text>
<text x="90.6" y="110.3">RINT13</text>
<text x="103.3" y="112.1">220</text>
<text x="103.3" y="108.5">220</text>
<text x="103.3" y="110.3">220</text>
<text x="90.6" y="119.4">RINT15</text>
<text x="103.3" y="119.4">220</text>
<text x="10.1" y="123.1">HEADER 6</text>
<text x="90.6" y="124.9">RINT18</text>
<text x="90.6" y="121.2">RINT16</text>
<text x="90.6" y="123.1">RINT17</text>
<text x="103.3" y="124.9">220</text>
<text x="103.3" y="121.2">220</text>
<text x="103.3" y="123.1">220</text>
<text x="90.6" y="128.6">RINT20</text>
<text x="90.6" y="130.4">RINT21</text>
<text x="90.6" y="126.7">RINT19</text>
<text x="103.3" y="128.6">220</text>
<text x="103.3" y="130.4">220</text>
<text x="103.3" y="126.7">220</text>
<text x="90.6" y="135.9">RINT23</text>
<text x="90.6" y="137.7">RINT2</text>
<text x="103.3" y="137.7">220</text>
<text x="103.3" y="135.9">220</text>
<text x="90.6" y="139.5">RINT22</text>
<text x="103.3" y="139.5">220</text>
<text x="55.8" y="145">PIC18F4321</text>
</g>
<g font-size="1.6" fill="#f00">
<text x="178.7" y="59.1">PORTE.0</text>
<text x="178.7" y="60.9">PORTE.1</text>
<text x="178.7" y="62.7">PORTE.2</text>
<text x="109.2" y="77.3">RA2/AN2</text>
<text x="109.2" y="73.7">RA0/AN0</text>
<text x="224.4" y="73.7">VL1</text>
<text x="109.2" y="79.2">RA3/AN3</text>
<text x="109.2" y="86.5">PORTB.0</text>
<text x="109.2" y="88.3">PORTB.1</text>
<text x="109.2" y="90.2">PORTB.2</text>
<text x="109.2" y="92">PORTB.3</text>
<text x="109.2" y="93.8">PORTB.4</text>
<text x="109.2" y="95.6">PORTB.5</text>
<text x="261" y="92">VL2</text>
<text x="109.2" y="97.5">PORTB.6</text>
<text x="109.2" y="103">PORTC.0</text>
<text x="109.2" y="104.8">PORTC.1</text>
<text x="109.2" y="106.6">PORTC.2</text>
<text x="109.2" y="110.3">PORTC.4</text>
<text x="109.2" y="108.5">PORTC.3</text>
<text x="109.2" y="112.1">PORTC.5</text>
<text x="109.2" y="119.4">PORTD.0</text>
<text x="187.8" y="119.4">PORTB.0</text>
<text x="109.2" y="121.2">PORTD.1</text>
<text x="109.2" y="123.1">PORTD.2</text>
<text x="109.2" y="124.9">PORTD.3</text>
<text x="187.8" y="121.2">PORTB.1</text>
<text x="187.8" y="123.1">PORTB.2</text>
<text x="187.8" y="124.9">PORTB.3</text>
<text x="109.2" y="126.7">PORTD.4</text>
<text x="109.2" y="128.6">PORTD.5</text>
<text x="109.2" y="130.4">PORTD.6</text>
<text x="187.8" y="126.7">PORTB.4</text>
<text x="187.8" y="128.6">PORTB.5</text>
<text x="187.8" y="130.4">PORTB.6</text>
<text x="109.2" y="137.7">PORTE.1</text>
<text x="109.2" y="135.9">PORTE.0</text>
<text x="109.2" y="139.5">PORTE.2</text>
<text x="187.8" y="146.9">PORTD.1</text>
<text x="187.8" y="148.7">PORTD.2</text>
<text x="187.8" y="145">PORTD.0</text>
<text x="187.8" y="150.5">PORTD.3</text>
<text x="187.8" y="152.4">PORTD.4</text>
<text x="187.8" y="154.2">PORTD.5</text>
<text x="187.8" y="156">PORTD.6</text>
</g>
<g font-size="1.5">
<text x="240.5" y="7.7">LMT84 VIEW FROM THE</text>
<text x="244.2" y="11.3">GND</text>
<text x="247.8" y="9.5">VOUT</text>
<text x="251.5" y="11.3">VS</text>
<text x="258.8" y="7.7">TOP</text>
<text x="246.2" y="13.5">3</text>
<text x="248.5" y="13.5">2</text>
<text x="250.6" y="13.5">1</text>
<text x="99.7" y="47.9">INSTALL</text>
<text x="99.7" y="51.5">JUMPER</text>
<text x="207.6" y="115.5">CA1</text>
<text x="209.4" y="117.4">a</text>
<text x="203.9" y="122.9">f</text>
<text x="209.4" y="124.7">g</text>
<text x="214.9" y="122.9">b</text>
<text x="203.9" y="128.4">e</text>
<text x="214.9" y="128.4">c</text>
<text x="200.3" y="135.7">dp1</text>
<text x="209.4" y="133.8">d</text>
<text x="207.6" y="143">CA2</text>
<text x="209.4" y="144.8">a</text>
<text x="203.9" y="155.8">e</text>
<text x="203.9" y="150.3">f</text>
<text x="209.4" y="152.1">g</text>
<text x="214.9" y="155.8">c</text>
<text x="214.9" y="150.3">b</text>
<text x="200.3" y="161.2">dp2</text>
<text x="209.4" y="161.2">d</text>
</g>
<g font-size="1.5" fill="#00f">
<text x="128.9" y="33.2">R-</text>
<text x="165.5" y="33.2">R-</text>
<text x="202.1" y="33.2">R-</text>
<text x="128.9" y="38.7">G-</text>
<text x="165.5" y="38.7">G-</text>
<text x="202.1" y="38.7">G-</text>
<text x="128.9" y="44.2">B-</text>
<text x="165.5" y="44.2">B-</text>
<text x="202.1" y="44.2">B-</text>
</g>
<g font-size=".6">
<text x="28.5" y=".7">E</text>
<text x="83.7" y=".7">D</text>
<text x="139" y=".7">C</text>
<text x="194.2" y=".7">B</text>
<text x="249.4" y=".7">A</text>
<text x=".3" y="19">E</text>
<text x="277.3" y="19">E</text>
<text x=".3" y="54.1">D</text>
<text x="277.3" y="54.1">D</text>
<text x=".3" y="89.2">C</text>
<text x="277.3" y="89.2">C</text>
<text x=".3" y="124.4">B</text>
<text x="277.3" y="124.4">B</text>
<text x=".3" y="159.5">A</text>
<text x="277.3" y="159.5">A</text>
<text x="28.5" y="177.2">E</text>
<text x="83.7" y="177.2">D</text>
<text x="139" y="177.2">C</text>
<text x="194.2" y="177.2">B</text>
<text x="249.4" y="177.2">A</text>
</g>
</svg>
